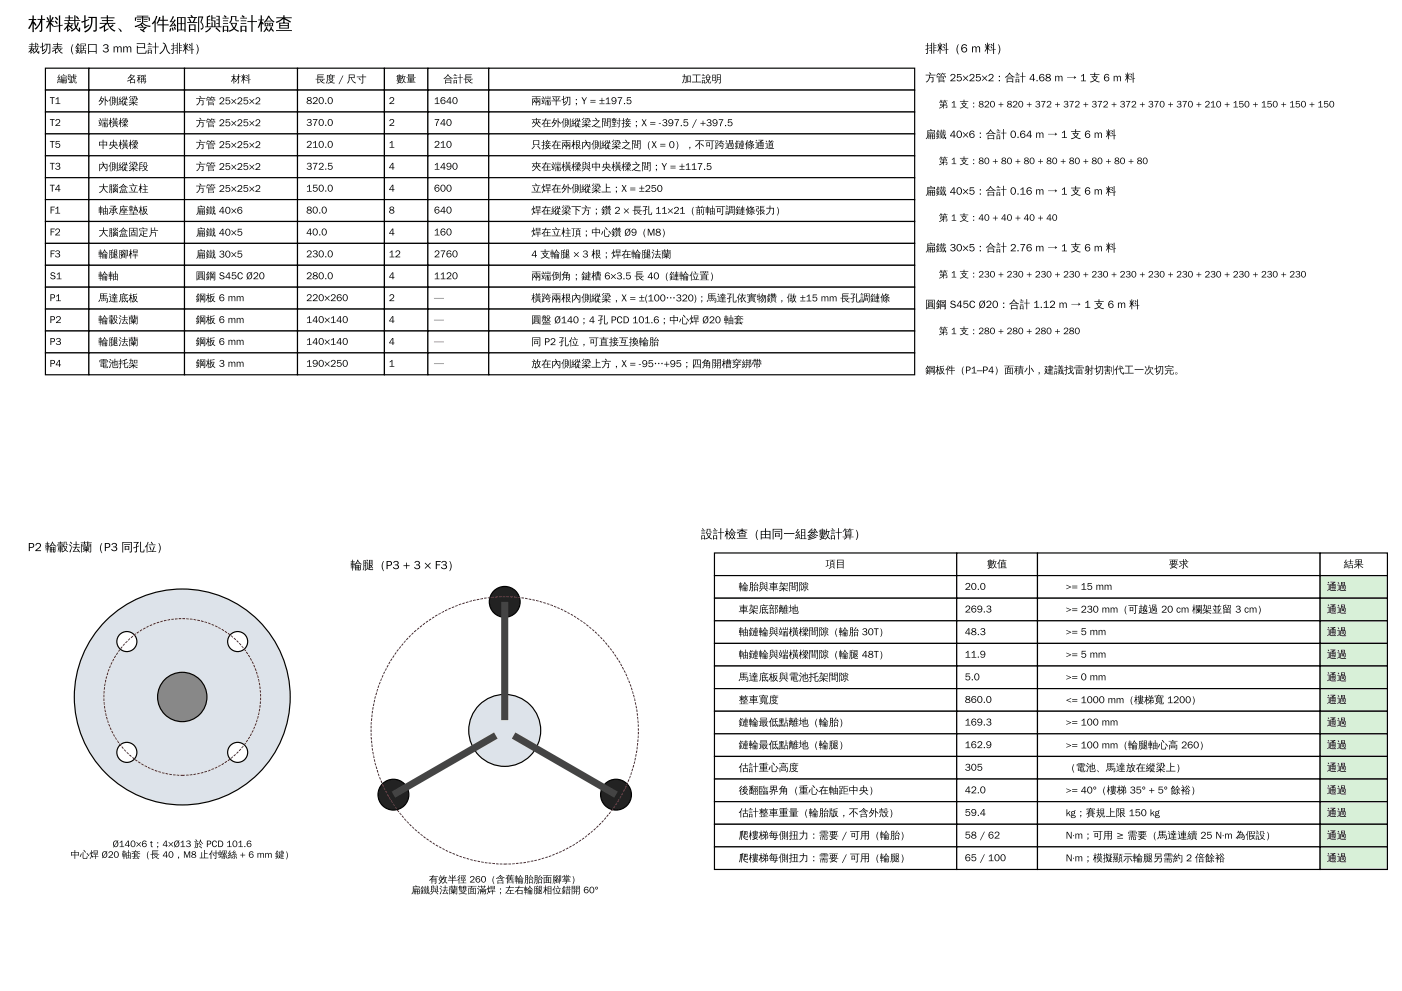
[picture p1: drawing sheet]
<svg xmlns="http://www.w3.org/2000/svg" width="420mm" height="297mm" viewBox="0 0 420 297" stroke-linecap="round" stroke-linejoin="round" font-family="sans-serif">
<g fill="#fff" stroke="#000" stroke-width=".35">
<path d="M13.6 20.4h13v6.6h-13z"/>
<path d="M26.6 20.4h28.7v6.6h-28.7z"/>
<path d="M55.3 20.4h33.8v6.6h-33.8z"/>
<path d="M89.1 20.4h26.1v6.6h-26.1z"/>
<path d="M115.2 20.4h13v6.6h-13z"/>
<path d="M128.2 20.4h18.3v6.6h-18.3z"/>
<path d="M146.5 20.4h127.6v6.6h-127.6z"/>
<path d="M13.6 27h13v6.6h-13z"/>
<path d="M26.6 27h28.7v6.6h-28.7z"/>
<path d="M55.3 27h33.8v6.6h-33.8z"/>
<path d="M89.1 27h26.1v6.6h-26.1z"/>
<path d="M115.2 27h13v6.6h-13z"/>
<path d="M128.2 27h18.3v6.6h-18.3z"/>
<path d="M146.5 27h127.6v6.6h-127.6z"/>
<path d="M13.6 33.6h13v6.5h-13z"/>
<path d="M26.6 33.6h28.7v6.5h-28.7z"/>
<path d="M55.3 33.6h33.8v6.5h-33.8z"/>
<path d="M89.1 33.6h26.1v6.5h-26.1z"/>
<path d="M115.2 33.6h13v6.5h-13z"/>
<path d="M128.2 33.6h18.3v6.5h-18.3z"/>
<path d="M146.5 33.6h127.6v6.5h-127.6z"/>
<path d="M13.6 40.1h13v6.6h-13z"/>
<path d="M26.6 40.1h28.7v6.6h-28.7z"/>
<path d="M55.3 40.1h33.8v6.6h-33.8z"/>
<path d="M89.1 40.1h26.1v6.6h-26.1z"/>
<path d="M115.2 40.1h13v6.6h-13z"/>
<path d="M128.2 40.1h18.3v6.6h-18.3z"/>
<path d="M146.5 40.1h127.6v6.6h-127.6z"/>
<path d="M13.6 46.7h13v6.5h-13z"/>
<path d="M26.6 46.7h28.7v6.5h-28.7z"/>
<path d="M55.3 46.7h33.8v6.5h-33.8z"/>
<path d="M89.1 46.7h26.1v6.5h-26.1z"/>
<path d="M115.2 46.7h13v6.5h-13z"/>
<path d="M128.2 46.7h18.3v6.5h-18.3z"/>
<path d="M146.5 46.7h127.6v6.5h-127.6z"/>
<path d="M13.6 53.2h13v6.6h-13z"/>
<path d="M26.6 53.2h28.7v6.6h-28.7z"/>
<path d="M55.3 53.2h33.8v6.6h-33.8z"/>
<path d="M89.1 53.2h26.1v6.6h-26.1z"/>
<path d="M115.2 53.2h13v6.6h-13z"/>
<path d="M128.2 53.2h18.3v6.6h-18.3z"/>
<path d="M146.5 53.2h127.6v6.6h-127.6z"/>
<path d="M13.6 59.8h13v6.6h-13z"/>
<path d="M26.6 59.8h28.7v6.6h-28.7z"/>
<path d="M55.3 59.8h33.8v6.6h-33.8z"/>
<path d="M89.1 59.8h26.1v6.6h-26.1z"/>
<path d="M115.2 59.8h13v6.6h-13z"/>
<path d="M128.2 59.8h18.3v6.6h-18.3z"/>
<path d="M146.5 59.8h127.6v6.6h-127.6z"/>
<path d="M13.6 66.4h13v6.5h-13z"/>
<path d="M26.6 66.4h28.7v6.5h-28.7z"/>
<path d="M55.3 66.4h33.8v6.5h-33.8z"/>
<path d="M89.1 66.4h26.1v6.5h-26.1z"/>
<path d="M115.2 66.4h13v6.5h-13z"/>
<path d="M128.2 66.4h18.3v6.5h-18.3z"/>
<path d="M146.5 66.4h127.6v6.5h-127.6z"/>
<path d="M13.6 72.9h13v6.6h-13z"/>
<path d="M26.6 72.9h28.7v6.6h-28.7z"/>
<path d="M55.3 72.9h33.8v6.6h-33.8z"/>
<path d="M89.1 72.9h26.1v6.6h-26.1z"/>
<path d="M115.2 72.9h13v6.6h-13z"/>
<path d="M128.2 72.9h18.3v6.6h-18.3z"/>
<path d="M146.5 72.9h127.6v6.6h-127.6z"/>
<path d="M13.6 79.5h13v6.5h-13z"/>
<path d="M26.6 79.5h28.7v6.5h-28.7z"/>
<path d="M55.3 79.5h33.8v6.5h-33.8z"/>
<path d="M89.1 79.5h26.1v6.5h-26.1z"/>
<path d="M115.2 79.5h13v6.5h-13z"/>
<path d="M128.2 79.5h18.3v6.5h-18.3z"/>
<path d="M146.5 79.5h127.6v6.5h-127.6z"/>
<path d="M13.6 86h13v6.6h-13z"/>
<path d="M26.6 86h28.7v6.6h-28.7z"/>
<path d="M55.3 86h33.8v6.6h-33.8z"/>
<path d="M89.1 86h26.1v6.6h-26.1z"/>
<path d="M115.2 86h13v6.6h-13z"/>
<path d="M128.2 86h18.3v6.6h-18.3z"/>
<path d="M146.5 86h127.6v6.6h-127.6z"/>
<path d="M13.6 92.6h13v6.6h-13z"/>
<path d="M26.6 92.6h28.7v6.6h-28.7z"/>
<path d="M55.3 92.6h33.8v6.6h-33.8z"/>
<path d="M89.1 92.6h26.1v6.6h-26.1z"/>
<path d="M115.2 92.6h13v6.6h-13z"/>
<path d="M128.2 92.6h18.3v6.6h-18.3z"/>
<path d="M146.5 92.6h127.6v6.6h-127.6z"/>
<path d="M13.6 99.2h13v6.5h-13z"/>
<path d="M26.6 99.2h28.7v6.5h-28.7z"/>
<path d="M55.3 99.2h33.8v6.5h-33.8z"/>
<path d="M89.1 99.2h26.1v6.5h-26.1z"/>
<path d="M115.2 99.2h13v6.5h-13z"/>
<path d="M128.2 99.2h18.3v6.5h-18.3z"/>
<path d="M146.5 99.2h127.6v6.5h-127.6z"/>
<path d="M13.6 105.7h13v6.6h-13z"/>
<path d="M26.6 105.7h28.7v6.6h-28.7z"/>
<path d="M55.3 105.7h33.8v6.6h-33.8z"/>
<path d="M89.1 105.7h26.1v6.6h-26.1z"/>
<path d="M115.2 105.7h13v6.6h-13z"/>
<path d="M128.2 105.7h18.3v6.6h-18.3z"/>
<path d="M146.5 105.7h127.6v6.6h-127.6z"/>
</g>
<circle cx="54.6" cy="208.8" r="32.3" fill="#dde3ea" stroke="#000" stroke-width=".35"/>
<circle cx="54.6" cy="208.8" r="7.4" fill="#888" stroke="#000" stroke-width=".35"/>
<g fill="#fff" stroke="#000" stroke-width=".35">
<circle cx="71.2" cy="192.2" r="3"/>
<circle cx="38" cy="192.2" r="3"/>
<circle cx="38" cy="225.4" r="3"/>
<circle cx="71.2" cy="225.4" r="3"/>
</g>
<circle cx="54.6" cy="208.8" r="23.5" fill="none" stroke="#b00020" stroke-width=".3" stroke-dasharray=".8 .3" stroke-linecap="butt"/>
<circle cx="151.2" cy="218.8" r="10.8" fill="#dde3ea" stroke="#000" stroke-width=".35"/>
<g fill="#222" stroke="#000" stroke-width=".35">
<circle cx="151.2" cy="180.3" r="4.6"/>
<circle cx="117.9" cy="238.1" r="4.6"/>
<circle cx="184.6" cy="238.1" r="4.6"/>
</g>
<circle cx="151.2" cy="218.8" r="40.1" fill="none" stroke="#b00020" stroke-width=".3" stroke-dasharray=".8 .3" stroke-linecap="butt"/>
<path d="M151.2 180.3v35.5M148.6 220.4l-30.7 17.7M153.9 220.4l30.7 17.7" fill="none" stroke="#444" stroke-width="2.1" stroke-linecap="butt"/>
<g fill="#fff" stroke="#000" stroke-width=".35">
<path d="M214.1 165.7h72.6v6.8h-72.6z"/>
<path d="M286.7 165.7h24.2v6.8h-24.2z"/>
<path d="M310.9 165.7h84.7v6.8h-84.7z"/>
<path d="M395.6 165.7h20.1v6.8h-20.1z"/>
<path d="M214.1 172.5h72.6v6.7h-72.6z"/>
<path d="M286.7 172.5h24.2v6.7h-24.2z"/>
<path d="M310.9 172.5h84.7v6.7h-84.7z"/>
</g>
<path d="M395.6 172.5h20.1v6.7h-20.1z" fill="#d8f0d8" stroke="#000" stroke-width=".35"/>
<g fill="#fff" stroke="#000" stroke-width=".35">
<path d="M214.1 179.2h72.6v6.8h-72.6z"/>
<path d="M286.7 179.2h24.2v6.8h-24.2z"/>
<path d="M310.9 179.2h84.7v6.8h-84.7z"/>
</g>
<path d="M395.6 179.2h20.1v6.8h-20.1z" fill="#d8f0d8" stroke="#000" stroke-width=".35"/>
<g fill="#fff" stroke="#000" stroke-width=".35">
<path d="M214.1 186h72.6v6.8h-72.6z"/>
<path d="M286.7 186h24.2v6.8h-24.2z"/>
<path d="M310.9 186h84.7v6.8h-84.7z"/>
</g>
<path d="M395.6 186h20.1v6.8h-20.1z" fill="#d8f0d8" stroke="#000" stroke-width=".35"/>
<g fill="#fff" stroke="#000" stroke-width=".35">
<path d="M214.1 192.8h72.6v6.8h-72.6z"/>
<path d="M286.7 192.8h24.2v6.8h-24.2z"/>
<path d="M310.9 192.8h84.7v6.8h-84.7z"/>
</g>
<path d="M395.6 192.8h20.1v6.8h-20.1z" fill="#d8f0d8" stroke="#000" stroke-width=".35"/>
<g fill="#fff" stroke="#000" stroke-width=".35">
<path d="M214.1 199.6h72.6v6.7h-72.6z"/>
<path d="M286.7 199.6h24.2v6.7h-24.2z"/>
<path d="M310.9 199.6h84.7v6.7h-84.7z"/>
</g>
<path d="M395.6 199.6h20.1v6.7h-20.1z" fill="#d8f0d8" stroke="#000" stroke-width=".35"/>
<g fill="#fff" stroke="#000" stroke-width=".35">
<path d="M214.1 206.3h72.6v6.8h-72.6z"/>
<path d="M286.7 206.3h24.2v6.8h-24.2z"/>
<path d="M310.9 206.3h84.7v6.8h-84.7z"/>
</g>
<path d="M395.6 206.3h20.1v6.8h-20.1z" fill="#d8f0d8" stroke="#000" stroke-width=".35"/>
<g fill="#fff" stroke="#000" stroke-width=".35">
<path d="M214.1 213.1h72.6v6.8h-72.6z"/>
<path d="M286.7 213.1h24.2v6.8h-24.2z"/>
<path d="M310.9 213.1h84.7v6.8h-84.7z"/>
</g>
<path d="M395.6 213.1h20.1v6.8h-20.1z" fill="#d8f0d8" stroke="#000" stroke-width=".35"/>
<g fill="#fff" stroke="#000" stroke-width=".35">
<path d="M214.1 219.9h72.6v6.7h-72.6z"/>
<path d="M286.7 219.9h24.2v6.7h-24.2z"/>
<path d="M310.9 219.9h84.7v6.7h-84.7z"/>
</g>
<path d="M395.6 219.9h20.1v6.7h-20.1z" fill="#d8f0d8" stroke="#000" stroke-width=".35"/>
<g fill="#fff" stroke="#000" stroke-width=".35">
<path d="M214.1 226.6h72.6v6.8h-72.6z"/>
<path d="M286.7 226.6h24.2v6.8h-24.2z"/>
<path d="M310.9 226.6h84.7v6.8h-84.7z"/>
</g>
<path d="M395.6 226.6h20.1v6.8h-20.1z" fill="#d8f0d8" stroke="#000" stroke-width=".35"/>
<g fill="#fff" stroke="#000" stroke-width=".35">
<path d="M214.1 233.4h72.6v6.8h-72.6z"/>
<path d="M286.7 233.4h24.2v6.8h-24.2z"/>
<path d="M310.9 233.4h84.7v6.8h-84.7z"/>
</g>
<path d="M395.6 233.4h20.1v6.8h-20.1z" fill="#d8f0d8" stroke="#000" stroke-width=".35"/>
<g fill="#fff" stroke="#000" stroke-width=".35">
<path d="M214.1 240.2h72.6v6.8h-72.6z"/>
<path d="M286.7 240.2h24.2v6.8h-24.2z"/>
<path d="M310.9 240.2h84.7v6.8h-84.7z"/>
</g>
<path d="M395.6 240.2h20.1v6.8h-20.1z" fill="#d8f0d8" stroke="#000" stroke-width=".35"/>
<g fill="#fff" stroke="#000" stroke-width=".35">
<path d="M214.1 247h72.6v6.7h-72.6z"/>
<path d="M286.7 247h24.2v6.7h-24.2z"/>
<path d="M310.9 247h84.7v6.7h-84.7z"/>
</g>
<path d="M395.6 247h20.1v6.7h-20.1z" fill="#d8f0d8" stroke="#000" stroke-width=".35"/>
<g fill="#fff" stroke="#000" stroke-width=".35">
<path d="M214.1 253.7h72.6v6.8h-72.6z"/>
<path d="M286.7 253.7h24.2v6.8h-24.2z"/>
<path d="M310.9 253.7h84.7v6.8h-84.7z"/>
</g>
<path d="M395.6 253.7h20.1v6.8h-20.1z" fill="#d8f0d8" stroke="#000" stroke-width=".35"/>
<text font-size="5.3" x="8.4" y="8.9">材料裁切表、零件細部與設計檢查</text>
<g font-size="3.5">
<text x="8.4" y="15.7">裁切表（鋸口 3 mm 已計入排料）</text>
<text x="277.3" y="15.7">排料（6 m 料）</text>
<text x="210.1" y="161.2">設計檢查（由同一組參數計算）</text>
<text x="8.4" y="165.1">P2 輪轂法蘭（P3 同孔位）</text>
<text x="105" y="170.5">輪腿（P3 + 3 × F3）</text>
</g>
<g font-size="3.2">
<text x="277.3" y="24.3">方管 25×25×2：合計 4.68 m → 1 支 6 m 料</text>
<text x="277.3" y="41.3">扁鐵 40×6：合計 0.64 m → 1 支 6 m 料</text>
<text x="277.3" y="58.3">扁鐵 40×5：合計 0.16 m → 1 支 6 m 料</text>
<text x="277.3" y="75.3">扁鐵 30×5：合計 2.76 m → 1 支 6 m 料</text>
<text x="277.3" y="92.3">圓鋼 S45C Ø20：合計 1.12 m → 1 支 6 m 料</text>
</g>
<g font-size="3">
<text x="17.1" y="24.6">編號</text>
<text x="38" y="24.6">名稱</text>
<text x="69.2" y="24.6">材料</text>
<text x="94.5" y="24.7">長度 / 尺寸</text>
<text x="118.7" y="24.6">數量</text>
<text x="132.8" y="24.7">合計長</text>
<text x="204.3" y="24.7">加工說明</text>
<text x="14.9" y="31.2">T1</text>
<text x="29.5" y="31.2">外側縱梁</text>
<text x="58.7" y="31.2">方管 25×25×2</text>
<text x="91.8" y="31.2">820.0</text>
<text x="116.5" y="31.2">2</text>
<text x="130" y="31.2">1640</text>
<text x="159.2" y="31.2">兩端平切；Y = ±197.5</text>
<text x="14.9" y="37.7">T2</text>
<text x="29.5" y="37.8">端橫樑</text>
<text x="58.7" y="37.8">方管 25×25×2</text>
<text x="91.8" y="37.7">370.0</text>
<text x="116.5" y="37.7">2</text>
<text x="130" y="37.7">740</text>
<text x="159.2" y="37.8">夾在外側縱梁之間對接；X = -397.5 / +397.5</text>
<text x="14.9" y="44.3">T5</text>
<text x="29.5" y="44.3">中央橫樑</text>
<text x="58.7" y="44.4">方管 25×25×2</text>
<text x="91.8" y="44.3">210.0</text>
<text x="116.5" y="44.3">1</text>
<text x="130" y="44.3">210</text>
<text x="159.2" y="44.4">只接在兩根內側縱梁之間（X = 0），不可跨過鏈條通道</text>
<text x="14.9" y="50.9">T3</text>
<text x="29.5" y="50.9">內側縱梁段</text>
<text x="58.7" y="50.9">方管 25×25×2</text>
<text x="91.8" y="50.9">372.5</text>
<text x="116.5" y="50.9">4</text>
<text x="130" y="50.9">1490</text>
<text x="159.2" y="50.9">夾在端橫樑與中央橫樑之間；Y = ±117.5</text>
<text x="14.9" y="57.4">T4</text>
<text x="29.5" y="57.5">大腦盒立柱</text>
<text x="58.7" y="57.5">方管 25×25×2</text>
<text x="91.8" y="57.4">150.0</text>
<text x="116.5" y="57.4">4</text>
<text x="130" y="57.4">600</text>
<text x="159.2" y="57.5">立焊在外側縱梁上；X = ±250</text>
<text x="14.9" y="64">F1</text>
<text x="29.5" y="64">軸承座墊板</text>
<text x="58.7" y="64">扁鐵 40×6</text>
<text x="91.8" y="64">80.0</text>
<text x="116.5" y="64">8</text>
<text x="130" y="64">640</text>
<text x="159.2" y="64.1">焊在縱梁下方；鑽 2 × 長孔 11×21（前軸可調鏈條張力）</text>
<text x="14.9" y="70.5">F2</text>
<text x="29.5" y="70.6">大腦盒固定片</text>
<text x="58.7" y="70.6">扁鐵 40×5</text>
<text x="91.8" y="70.5">40.0</text>
<text x="116.5" y="70.5">4</text>
<text x="130" y="70.5">160</text>
<text x="159.2" y="70.6">焊在立柱頂；中心鑽 Ø9（M8）</text>
<text x="14.9" y="77.1">F3</text>
<text x="29.5" y="77.1">輪腿腳桿</text>
<text x="58.7" y="77.2">扁鐵 30×5</text>
<text x="91.8" y="77.1">230.0</text>
<text x="116.5" y="77.1">12</text>
<text x="130" y="77.1">2760</text>
<text x="159.2" y="77.1">4 支輪腿 × 3 根；焊在輪腿法蘭</text>
<text x="14.9" y="83.7">S1</text>
<text x="29.5" y="83.7">輪軸</text>
<text x="58.7" y="83.7">圓鋼 S45C Ø20</text>
<text x="91.8" y="83.7">280.0</text>
<text x="116.5" y="83.7">4</text>
<text x="130" y="83.7">1120</text>
<text x="159.2" y="83.7">兩端倒角；鍵槽 6×3.5 長 40（鏈輪位置）</text>
<text x="14.9" y="90.2">P1</text>
<text x="29.5" y="90.3">馬達底板</text>
<text x="58.7" y="90.2">鋼板 6 mm</text>
<text x="91.8" y="90.2">220×260</text>
<text x="116.5" y="90.2">2</text>
<text x="130" y="90.2">—</text>
<text x="159.2" y="90.3">橫跨兩根內側縱梁，X = ±(100…320)；馬達孔依實物鑽，做 ±15 mm 長孔調鏈條</text>
<text x="14.9" y="96.8">P2</text>
<text x="29.5" y="96.8">輪轂法蘭</text>
<text x="58.7" y="96.8">鋼板 6 mm</text>
<text x="91.8" y="96.8">140×140</text>
<text x="116.5" y="96.8">4</text>
<text x="130" y="96.8">—</text>
<text x="159.2" y="96.9">圓盤 Ø140；4 孔 PCD 101.6；中心焊 Ø20 軸套</text>
<text x="14.9" y="103.3">P3</text>
<text x="29.5" y="103.4">輪腿法蘭</text>
<text x="58.7" y="103.4">鋼板 6 mm</text>
<text x="91.8" y="103.3">140×140</text>
<text x="116.5" y="103.3">4</text>
<text x="130" y="103.3">—</text>
<text x="159.2" y="103.4">同 P2 孔位，可直接互換輪胎</text>
<text x="14.9" y="109.9">P4</text>
<text x="29.5" y="110">電池托架</text>
<text x="58.7" y="109.9">鋼板 3 mm</text>
<text x="91.8" y="109.9">190×250</text>
<text x="116.5" y="109.9">1</text>
<text x="130" y="109.9">—</text>
<text x="159.2" y="110">放在內側縱梁上方，X = -95…+95；四角開槽穿綁帶</text>
<text x="277.3" y="111.9">鋼板件（P1–P4）面積小，建議找雷射切割代工一次切完。</text>
<text x="247.4" y="170">項目</text>
<text x="295.8" y="170">數值</text>
<text x="350.2" y="170">要求</text>
<text x="402.7" y="170">結果</text>
<text x="221.4" y="176.8">輪胎與車架間隙</text>
<text x="289.1" y="176.7">20.0</text>
<text x="319.4" y="176.7">&gt;= 15 mm</text>
<text x="397.6" y="176.8">通過</text>
<text x="221.4" y="183.6">車架底部離地</text>
<text x="289.1" y="183.5">269.3</text>
<text x="319.4" y="183.6">&gt;= 230 mm（可越過 20 cm 欄架並留 3 cm）</text>
<text x="397.6" y="183.6">通過</text>
<text x="221.4" y="190.3">軸鏈輪與端橫樑間隙（輪胎 30T）</text>
<text x="289.1" y="190.3">48.3</text>
<text x="319.4" y="190.3">&gt;= 5 mm</text>
<text x="397.6" y="190.3">通過</text>
<text x="221.4" y="197.1">軸鏈輪與端橫樑間隙（輪腿 48T）</text>
<text x="289.1" y="197.1">11.9</text>
<text x="319.4" y="197.1">&gt;= 5 mm</text>
<text x="397.6" y="197.1">通過</text>
<text x="221.4" y="203.9">馬達底板與電池托架間隙</text>
<text x="289.1" y="203.8">5.0</text>
<text x="319.4" y="203.8">&gt;= 0 mm</text>
<text x="397.6" y="203.9">通過</text>
<text x="221.4" y="210.7">整車寬度</text>
<text x="289.1" y="210.6">860.0</text>
<text x="319.4" y="210.7">&lt;= 1000 mm（樓梯寬 1200）</text>
<text x="397.6" y="210.7">通過</text>
<text x="221.4" y="217.4">鏈輪最低點離地（輪胎）</text>
<text x="289.1" y="217.4">169.3</text>
<text x="319.4" y="217.4">&gt;= 100 mm</text>
<text x="397.6" y="217.4">通過</text>
<text x="221.4" y="224.2">鏈輪最低點離地（輪腿）</text>
<text x="289.1" y="224.2">162.9</text>
<text x="319.4" y="224.2">&gt;= 100 mm（輪腿軸心高 260）</text>
<text x="397.6" y="224.2">通過</text>
<text x="221.4" y="231">估計重心高度</text>
<text x="289.1" y="230.9">305</text>
<text x="319.4" y="231">（電池、馬達放在縱梁上）</text>
<text x="397.6" y="231">通過</text>
<text x="221.4" y="237.8">後翻臨界角（重心在軸距中央）</text>
<text x="289.1" y="237.7">42.0</text>
<text x="319.4" y="237.8">&gt;= 40°（樓梯 35° + 5° 餘裕）</text>
<text x="397.6" y="237.7">通過</text>
<text x="221.4" y="244.5">估計整車重量（輪胎版，不含外殼）</text>
<text x="289.1" y="244.5">59.4</text>
<text x="319.4" y="244.5">kg；賽規上限 150 kg</text>
<text x="397.6" y="244.5">通過</text>
<text x="221.4" y="251.3">爬樓梯每側扭力：需要 / 可用（輪胎）</text>
<text x="289.1" y="251.3">58 / 62</text>
<text x="319.4" y="251.3">N·m；可用 ≥ 需要（馬達連續 25 N·m 為假設）</text>
<text x="397.6" y="251.3">通過</text>
<text x="221.4" y="258.1">爬樓梯每側扭力：需要 / 可用（輪腿）</text>
<text x="289.1" y="258">65 / 100</text>
<text x="319.4" y="258.1">N·m；模擬顯示輪腿另需約 2 倍餘裕</text>
<text x="397.6" y="258.1">通過</text>
</g>
<g font-size="2.8">
<text x="281.3" y="32.2">第 1 支：820 + 820 + 372 + 372 + 372 + 372 + 370 + 370 + 210 + 150 + 150 + 150 + 150</text>
<text x="281.3" y="49.2">第 1 支：80 + 80 + 80 + 80 + 80 + 80 + 80 + 80</text>
<text x="281.3" y="66.2">第 1 支：40 + 40 + 40 + 40</text>
<text x="281.3" y="83.1">第 1 支：230 + 230 + 230 + 230 + 230 + 230 + 230 + 230 + 230 + 230 + 230 + 230</text>
<text x="281.3" y="100.1">第 1 支：280 + 280 + 280 + 280</text>
<text x="21.1" y="257">中心焊 Ø20 軸套（長 40，M8 止付螺絲 + 6 mm 鍵）</text>
<text x="33.8" y="253.8">Ø140×6 t；4×Ø13 於 PCD 101.6</text>
<text x="123.2" y="267.6">扁鐵與法蘭雙面滿焊；左右輪腿相位錯開 60°</text>
<text x="128.5" y="264.4">有效半徑 260（含舊輪胎胎面腳掌）</text>
</g>
</svg>
